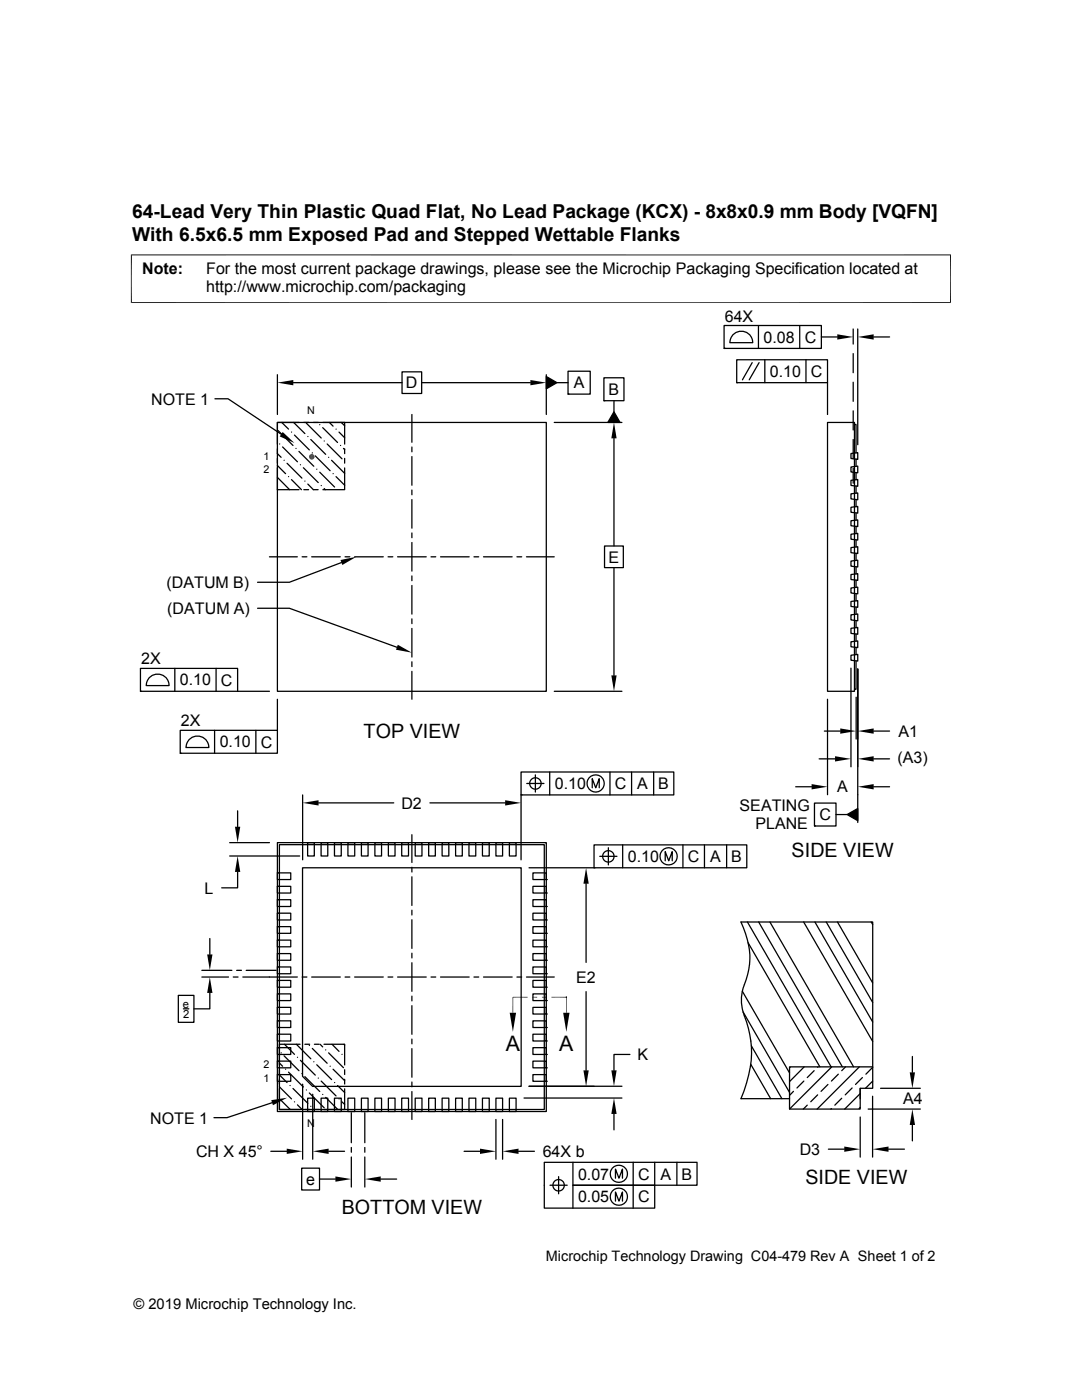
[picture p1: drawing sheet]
<svg xmlns="http://www.w3.org/2000/svg" width="216mm" height="279mm" viewBox="0 0 216 279" stroke-linecap="round" stroke-linejoin="round" font-family="sans-serif">
<g fill="#000">
<path d="M55.4 76.4l3.1-.6v1.1zM105.8 75.8l3.2 .6-3.2 .5zM109 75.1l2.1 1.3-2.1 1.2zM167.1 66.7l3.1 .5-3.1 .6zM171.2 67.2l3.1-.5v1.1zM56.4 86.2l2.4 2.2-3-1.3zM61.7 91.1l1 .1h-1zM61.7 91.1h1v.1zM61.7 91.2l1 .1zM61.7 91l1 .1h-1zM61.7 91h1v.1zM61.7 91.3l1 .1z"/>
<path d="M61.7 91.3h1zM61.7 90.9l1 .1zM61.7 91.4l.9 .1zM61.7 91.4h1zM61.8 90.8l.9 .1h-1zM61.8 90.8l.9 .1zM61.8 91.5l.8 .1zM61.8 91.5h.8zM61.8 90.8h.8h-.8zM61.8 90.8h.8zM61.8 91.6h.7zM61.8 91.6h.8z"/>
<path d="M61.9 90.7l.7 .1zM61.9 91.6l.5 .1zM61.9 91.6h.6zM61.9 90.7h.6zM62 90.7h.5zM62 91.7h.3zM62 91.7h.4zM62 90.7h.4zM62.1 90.6l.3 .1zM62.1 91.7h.2zM62.1 90.6h.2zM122.5 84.3l.5 3.2h-1z"/>
<path d="M122.5 82.2l1.2 2.1h-2.4zM67.9 111.8l3.2-.7-2.8 1.7zM79.4 128.7l2.8 1.6-3.2-.6zM122 134.8h1l-.5 3.2zM60.4 160.2l3.2-.5v1.1zM100.8 159.7l3.2 .5-3.2 .6zM161.9 156.5l3.2 .5-3.2 .5zM166.6 150.9l3.2 .5-3.2 .6zM167.7 145.4l3.1 .5-3.1 .5zM171.2 145.9l3.1-.5v1zM171.2 157l3.1-.5v1zM171.2 151.4l3.1-.5v1.1z"/>
<path d="M46.9 165h1l-.5 3.2zM47.4 170.8l.5 3.2h-1zM116.9 173.2l.6 3.2h-1.1zM169 162.6l2.2-1.2v2.4zM41.3 190.5h1.1l-.5 3.2zM41.9 195l.5 3.2h-1.1zM106.2 198.9h1l-1 .2zM106.2 199.1l1-.2v.2zM108.1 198.9h1l-1 .2zM108.1 199.1l1-.2v.2zM101.7 202.1h1.3l-.7 3.8zM112.4 202.1h1.2l-.6 3.8z"/>
<path d="M116.4 213.6h1.1l-.6 3.2zM122 213.6h1l-.5 3.2zM181.5 214h1.1l-.5 3.2zM54.1 219.6l3.2-.5-2.8 1.5zM57.2 229.2l3.2 .6-3.2 .5zM62.4 229.8l3.2-.6v1.1zM66.9 234.8l3.2 .5-3.2 .5zM72.8 235.3l3.2-.5v1zM95.8 229.2l3.2 .6-3.2 .5zM100.3 229.8l3.2-.6v1.1zM122.5 219.1l.5 3.2h-1zM168.5 228.8l3.1 .5-3.1 .6z"/>
<path d="M174.1 229.3l3.2-.5v1.1zM182.1 221.3l.5 3.2h-1.1z"/>
</g>
<g fill="none" stroke="#000" stroke-width=".25">
<path d="M42.9 79.6h2.6l10.6 7.1M55.4 74.8v7.9M58.5 76.4h21.7M80.2 74.2h3.9v4.3h-3.9zM84.1 76.4h21.7M109 75.1l2.1 1.3-2.1 1.2zM109 74.8v7.9M111.1 76.4h2.2M113.3 74.1h4.5v4.6h-4.5zM113.3 78.7h.1M120.5 75.4h4v4.6h-4zM120.5 80h.1"/>
<path d="M122.5 80v2.2M144.5 65h19.4v4.5h-19.4zM144.5 69.5h.1M146.4 66.7a2.28 2.28 0 0 1 2.5-.4 2.28 2.28 0 0 1 1.3 2.1h-4.6l.4-1.2zM147 71.8h18.1v4.6h-18.1zM147 76.4h.1M150.1 72.4l-2 3.4M151.3 65v4.5M151.5 72.4l-2 3.4M152.6 71.8v4.6M159.6 65v4.5M160.8 71.8v4.6"/>
<path d="M163.9 67.2h3.2M165.1 76.4v6.3M170.2 65.7v3M170.2 70.6v3.8M170.2 76.3v3.8M171.2 65.7v23.1M174.3 67.2h3.2M55.4 95.3l2.4 2.4M55.4 92.9l1.6 1.6M55.4 84.3h53.6v53.7h-53.6zM55.4 89.6v.9l.7 .8M55.4 91.5v.9"/>
<path d="M55.4 93.4v4.3h4.3M55.5 85.9l3 3M55.8 88.6h.1M56.2 84.3l1.4 1.3M56.4 89.2l3 3M56.7 91.9h.1M57.3 92.5l2.9 2.9M57.6 95.1h.1M58.2 95.7l2 2M58.2 86.2h.1M58.6 84.3l2.2 2.2M58.8 86.8l2.9 3"/>
<path d="M59.1 89.5h.1M59.6 90.1l3 2.9M59.7 84.3h-4.3v4.3M59.9 92.8h.1M60.5 93.3l3 3M60.6 97.7h1M60.6 84.3h1M60.8 96h.1M61.1 84.5l3 2.9M61.4 96.6l1.1 1.1h1M61.4 87.1h.1M62 87.7l3 3"/>
<path d="M62.3 90.4h.1M62.5 84.3h1M62.9 91l3 2.9M63.2 93.6h.1M63.8 94.2l3 3M63.8 84.8h.1M64.1 96.9h.1M64.4 85.3l3 3M64.4 84.3h4.4v4.3M64.7 97.5l.2 .2M64.7 88h.1M65.3 88.6l2.9 3"/>
<path d="M65.6 91.3h.1M65.7 84.3l.8 .7M66.2 91.9l2.6 2.6M66.5 94.5h.1M67.1 95.1l1.7 1.7M67.1 85.6h.1M67.6 86.2l1.2 1.2M67.9 88.9h.1M68.1 84.3l.7 .7M68.5 89.5l.3 .2M68.8 93.4v4.3h-4.4M68.8 89.6v.9"/>
<path d="M68.8 91.5v.9M82.2 82.7v5.6M82.2 89.2v1M82.2 91.1v5.7M82.2 97.8v.9M82.2 99.7v5.7M110.6 84.3h13.5M122.5 87.5v21.5M122.5 82.2l1.2 2.1h-2.4zM165.1 84.3h5.4v53.7h-5.4zM169.8 98.6l1.4-.2v1.3l-1.4-.1zM169.8 95.9l1.4-.2v1.3l-1.4-.1z"/>
<path d="M169.8 93.2l1.4-.2v1.4l-1.4-.2zM169.8 90.5l1.4-.2v1.4l-1.4-.2zM170.2 82v3.8M170.2 87.7v3.8M170.2 93.4v3M170.5 84.7h.3v5.7M170.8 91.6v1.5M170.8 94.3v1.4M170.8 97v1.4M170.8 99.7v1.4M53.8 111.1h5.5M60.3 111.1h.9"/>
<path d="M62.2 111.1h5.7M68.1 112.3l-10.4 3.9h-6.3M68.9 111.1h.9M70.8 111.1h5.7M77.4 111.1h1M79.3 111.1h5.7M82.2 106.4v.9M82.2 108.3v5.7M82.2 114.9v1M82.2 116.8v5.8M86 111.1h1M87.9 111.1h5.7"/>
<path d="M94.6 111.1h.9M96.5 111.1h5.7M103.1 111.1h1M105.1 111.1h5.5M120.6 109h3.8v4.3h-3.8zM122.5 113.3v21.5M169.8 117.3l1.4-.1v1.3l-1.4-.2zM169.8 114.7l1.4-.2v1.3l-1.4-.1zM169.8 112l1.4-.2v1.4l-1.4-.2zM169.8 109.3l1.4-.2v1.4l-1.4-.2zM169.8 106.6l1.4-.2v1.4l-1.4-.2zM169.8 103.9l1.4-.1v1.3l-1.4-.2z"/>
<path d="M169.8 101.2l1.4-.1v1.3l-1.4-.2zM170.8 102.4v1.4M170.8 105.1v1.4M170.8 107.7v1.5M170.8 110.4v1.4M170.8 113.1v1.4M170.8 115.8v1.4M170.8 118.5v1.4M28 133.4h19.4v4.6h-19.4zM28 138h.1M29.9 135.1a2.28 2.28 0 0 1 2.5-.4 2.28 2.28 0 0 1 1.3 2.1h-4.5l.3-1.2zM34.9 133.4v4.6"/>
<path d="M43.1 133.4v4.6M47.4 138h6.4M51.4 121.4h6.3l21.5 7.8M55.4 139.6v6.2M82.2 123.5v1M82.2 125.4v5.7M82.2 132.1v.9M82.2 134v5.6M110.6 138h13.5M165.1 139.6v19M169.8 133.3v19.7M169.8 130.8l1.4-.2v1.3l-1.4-.1z"/>
<path d="M169.8 128.1l1.4-.2v1.3l-1.4-.1zM169.8 125.4l1.4-.2v1.4l-1.4-.2zM169.8 122.7l1.4-.2v1.4l-1.4-.2zM169.8 120l1.4-.1v1.3l-1.4-.2zM170.8 131.9v5.7h-.3M170.8 121.2v1.4M170.8 123.8v1.5M170.8 126.5v1.5M170.8 129.2v1.4M170.8 139.1v8.4M171.2 133.5v30.6M36 145.8h19.4v4.5h-19.4z"/>
<path d="M36 150.3h.1M37.9 147.5a2.28 2.28 0 0 1 2.4-.4 2.28 2.28 0 0 1 1.4 2.1h-4.6l.3-1.2zM42.8 145.8v4.5M51.1 145.8v4.5M60.4 158.6v13M104 154.1h30.5v4.5h-30.5zM104 158.6h.1M104 158.6v13M105.1 156.4h3.4M106.8 154.6v3.5M109.7 154.1v4.5M118.2 157.2v-1.8l.7 1.8 .7-1.8v1.8"/>
<path d="M121.7 154.1v4.5M126 154.1v4.5M130.4 154.1v4.5M158.8 157h3.1M163.4 151.4h3.2M164.5 145.9h3.2M174.3 145.9h3.2M174.3 157h3.2M174.3 151.4h3.2M45.8 168.2h8M45.8 170.8h14M47.4 174v3.2h-3.2"/>
<path d="M47.4 161.8v3.2M55.4 168.2h53.6v53.6h-53.6zM55.4 174.2h2.6v1.3h-2.6zM55.4 174.2h.1M55.4 176.9h2.6v1.3h-2.6zM55.4 176.9h.1M55.4 179.6h2.6v1.3h-2.6zM55.4 179.6h.1M55.8 168.6h52.8v52.8h-52.8zM60.4 173.2h43.6v43.6h-41.6l-2-2zM61.4 168.2h1.3v2.6h-1.3zM63.6 160.2h15"/>
<path d="M64.1 168.2h1.3v2.6h-1.3zM66.7 168.2h1.4v2.6h-1.4zM69.4 168.2h1.4v2.6h-1.4zM72.1 168.2h1.3v2.6h-1.3zM74.8 168.2h1.3v2.6h-1.3zM77.5 168.2h1.3v2.6h-1.3zM80.2 168.2h1.3v2.6h-1.3zM82.2 166.6v5.5M82.2 173.1v.9M82.2 175v5.7M82.8 168.2h1.4v2.6h-1.4zM85.5 168.2h1.4v2.6h-1.4z"/>
<path d="M85.8 160.2h15M88.2 168.2h1.4v2.6h-1.4zM90.9 168.2h1.3v2.6h-1.3zM93.6 168.2h1.3v2.6h-1.3zM96.3 168.2h1.3v2.6h-1.3zM99 168.2h1.3v2.6h-1.3zM101.6 168.2h1.4v2.6h-1.4zM105.6 173.2h12.9M106.3 179.6h2.7v1.3h-2.7zM106.3 176.9h2.7v1.3h-2.7zM106.3 174.2h2.7v1.3h-2.7zM109 178.2h.1"/>
<path d="M109 175.5h.1M116.9 176.4v15.7M118.5 168.6h30.5v4.6h-30.5zM118.5 173.2h.1M119.7 170.9h3.4M121.4 169.2v3.4M124.2 168.6v4.6M132.7 171.8v-1.8l.7 1.8 .7-1.8v1.8M136.3 168.6v4.6M140.6 168.6v4.6M145 168.6v4.6M162.5 160.3h4.3v4.5h-4.3z"/>
<path d="M162.5 164.8h.1M166.8 162.6h2.2M169 162.6l2.2-1.2v2.4zM35.6 198.6h3.1v5.4h-3.1zM40.3 193.7h6M40.3 195h5.3M41.9 198.2v3.1h-3.2M41.9 187.3v3.2M46.5 195h1M47.2 193.7h1M48.5 195h10.8M49.1 193.7h6"/>
<path d="M55.4 182.2h2.6v1.4h-2.6zM55.4 182.2h.1M55.4 184.9h2.6v1.4h-2.6zM55.4 184.9h.1M55.4 187.6h2.6v1.4h-2.6zM55.4 187.6h.1M55.4 190.3h2.6v1.3h-2.6zM55.4 190.3h.1M55.4 193h2.6v1.3h-2.6zM55.4 193h.1M55.4 195.7h2.6v1.3h-2.6zM55.4 195.7h.1"/>
<path d="M55.4 198.4h2.6v1.3h-2.6zM55.4 198.4h.1M60.3 195h.9M62.2 195h5.7M68.9 195h.9M70.8 195h5.7M77.4 195h1M79.3 195h5.7M82.2 181.7v.9M82.2 183.6v5.7M82.2 190.2v1M82.2 192.1v5.7"/>
<path d="M82.2 198.8v.9M86 195h1M87.9 195h5.7M94.6 195h.9M96.5 195h5.7M103.1 195h1M105.1 195h5.5M106.3 198.4h2.7v1.3h-2.7zM106.3 195.7h2.7v1.3h-2.7zM106.3 193h2.7v1.3h-2.7zM106.3 190.3h2.7v1.3h-2.7zM106.3 187.6h2.7v1.4h-2.7z"/>
<path d="M106.3 184.9h2.7v1.4h-2.7zM106.3 182.2h2.7v1.4h-2.7zM109 199.7h.1M109 197h.1M109 194.3h.1M109 191.6h.1M109 189h.1M109 186.3h.1M109 183.6h.1M109 180.9h.1M113 199h.1M116.9 197.9v15.7"/>
<path d="M148.1 197.8l9.4 16.3M149.1 184l16.7 28.9M149.3 188.1l14.3 24.8M151.4 184l16.7 28.9M153.6 184l16.7 28.9M160.4 184l13.7 23.9M162.6 184l11.5 20M164.9 184l9.2 16.1M167.1 184l7 12.2M173.8 184l.3 .5M36.6 201.3h1.1M55.4 201h2.6v1.4h-2.6z"/>
<path d="M55.4 201h.1M55.4 203.7h2.6v1.4h-2.6zM55.4 203.7h.1M55.4 206.4h2.6v1.4h-2.6zM55.4 206.4h.1M55.4 209.1h2.6v1.3h-2.6zM55.4 209.1h.1M55.4 211.8h2.6v1.3h-2.6zM55.4 211.8h.1M55.4 214.5h2.6v1.3h-2.6zM55.4 214.5h.1M55.8 216.9l2.4 2.4"/>
<path d="M55.8 214.5l1.5 1.5M55.8 212.2l.6 .6M55.8 213.5v.9M55.8 215.4v.9M55.8 217.3v4.1h4.1M56.1 219.6l1.8 1.8M56.1 210.1h.1M56.7 210.7l2.9 3M56.8 208.4l2 2M57 213.4h.1M57.6 214l2.9 2.9M57.9 216.6h.1"/>
<path d="M58.5 217.2l2.9 3M58.8 219.9h.1M59.1 208.4l2.9 2.9M59.4 211h.1M59.9 208.4h-4.1v4.1M59.9 211.6l3 3M60.2 214.3h.1M60.4 216.4v15M60.8 214.9l3 2.9M60.8 208.4h1M61.1 217.5h.1M61.4 219.2h1.3v2.6h-1.3z"/>
<path d="M61.7 218.1l3 3M61.7 208.6h.1M62.3 209.2l3 3M62.4 218.4v13M62.6 211.9h.1M62.7 208.4h1M63.2 212.5l3 3M63.5 215.2h.1M63.9 208.4l.5 .5M64.1 219.2h1.3v2.6h-1.3zM64.1 215.8l3 2.9M64.4 218.4h.1"/>
<path d="M64.6 208.4h4.2v4.1M65 219l2.4 2.4M65 209.5h.1M65.6 210.1l2.9 3M65.9 212.8h.1M66.3 208.4l1.3 1.4M66.5 213.4l2.3 2.3M66.7 219.2h1.4v2.6h-1.4zM66.8 216h.1M67.4 216.6l1.4 1.4M67.6 219.3h.1M68.2 219.9l.6 .5"/>
<path d="M68.2 210.4h.1M68.6 208.4l.2 .2M68.8 217.3v4.1h-4.2M68.8 213.5v.9M68.8 215.4v.9M69.4 219.2h1.4v2.6h-1.4zM72.1 219.2h1.3v2.6h-1.3zM74.8 219.2h1.3v2.6h-1.3zM77.5 219.2h1.3v2.6h-1.3zM80.2 219.2h1.3v2.6h-1.3zM82.2 200.7v5.7M82.2 207.4v.9"/>
<path d="M82.2 209.3v5.7M82.2 215.9v1M82.2 217.8v5.6M82.8 219.2h1.4v2.6h-1.4zM85.5 219.2h1.4v2.6h-1.4zM88.2 219.2h1.4v2.6h-1.4zM90.9 219.2h1.3v2.6h-1.3zM93.6 219.2h1.3v2.6h-1.3zM96.3 219.2h1.3v2.6h-1.3zM99 219.2h1.3v2.6h-1.3zM101.6 219.2h1.4v2.6h-1.4zM104.6 219.1h19.5"/>
<path d="M106.3 214.5h2.7v1.3h-2.7zM106.3 211.8h2.7v1.3h-2.7zM106.3 209.1h2.7v1.3h-2.7zM106.3 206.4h2.7v1.4h-2.7zM106.3 203.7h2.7v1.4h-2.7zM106.3 201h2.7v1.4h-2.7zM109 215.8h.1M109 213.1h.1M109 210.4h.1M109 207.8h.1M109 205.1h.1M109 202.4h.1"/>
<path d="M124.1 216.8h-18.5M125.7 210.4h-3.2v3.2M148.3 202l9.2 16M149.8 212.4l4 6.9M149.9 208.7l6.1 10.6M157.5 212.9h16.6v4.3h-2.5v4.1h-14.1zM157.6 213l-.1 .1M158.3 217.8l-.8 .8M160.4 215.8l-1.4 1.3M160.5 212.9l-3 3M162.5 213.7l-1.4 1.4M163.2 218.5l-1.4 1.4"/>
<path d="M163.2 212.9v.1M165.2 216.4l-1.4 1.4M166 212.9l-8.5 8.4M167.3 214.4l-1.4 1.4M168 219.2l-1.4 1.4M168.7 212.9l-.7 .8M170 217.1l-1.3 1.4M171.5 212.9l-8.5 8.4M171.6 217.2v2.1M171.6 218.2l-3 3.1M172.1 215.1l-1.4 1.3M174.1 218.8v12.1"/>
<path d="M174.1 215.8l-1.4 1.4M174.1 213l-1.3 1.4M174.1 212.9v-28.9h-26.3a14.8 14.8 0 0 1 .5 13.2 9.3 9.3 0 0 0 .7 6.8 19.8 19.8 0 0 1-.5 13.7l-.7 1.6h9.7M175.7 217.2h7.9M182.1 210.8v3.2M54 229.8h3.2M54.3 220.1l-9 3h-2.6M59.4 220.5l.9 .9M60.2 233.1h3.6v4.4h-3.6zM60.8 221.4h1M62 220.8h.1M62.6 221.4h.1"/>
<path d="M62.7 221.4h1M63.8 235.3h3.1M65.6 229.8h3.1M70.1 222.1v5.9M70.1 229v1M70.1 230.9v6M72.8 222.1v5.9M72.8 229v1M72.8 230.9v6M76 235.3h3.1M92.6 229.8h3.2M99 223.4v8"/>
<path d="M100.3 223.4v8M103.5 229.8h3.1M109.7 236.5h3.5M111.5 234.8v3.5M114.3 232v4.5h16.3v4.6h-22v-9.1h30.5v4.5h-24.8v4.6M122.5 222.3v3.2M122.8 235.1v-1.8l.7 1.8 .7-1.8v1.8M122.8 239.7v-1.8l.7 1.8 .7-1.8v1.8M126.3 232v9.1M130.6 232v4.5M135.1 232v4.5M161.1 220.6l-.8 .7"/>
<path d="M165.3 229.3h3.2M165.9 221.3h-.1M171.6 222.9v8M171.6 221l-.2 .3M173.2 221.3h10.4M177.3 229.3h3.2M182.1 224.5v3.2"/>
<circle cx="106.8" cy="156.4" r="1.14"/>
<circle cx="118.9" cy="156.4" r="1.71"/>
<circle cx="121.4" cy="170.9" r="1.14"/>
<circle cx="133.4" cy="170.9" r="1.72"/>
<circle cx="111.5" cy="236.5" r="1.14"/>
<circle cx="123.5" cy="238.8" r="1.72"/>
<circle cx="123.5" cy="234.3" r="1.72"/>
</g>
<path d="M26.1 50.9h163.7M26.2 50.8v9.7M189.7 50.8v9.7M26.1 60.4h163.7M105.3 199h-3v3.1M110 199h3M113 198.9v3.2" fill="none" stroke="#000" stroke-width=".2"/>
<g font-size="4.3">
<text x="100.9" y="209.8">A</text>
<text x="111.6" y="209.8">A</text>
</g>
<g font-size="3.9">
<text x="72.6" y="147.3">TOP VIEW</text>
<text x="158" y="171.1">SIDE VIEW</text>
<text x="160.7" y="236.4">SIDE VIEW</text>
<text x="68.2" y="242.3">BOTTOM VIEW</text>
</g>
<g font-size="3.8">
<text x="26.4" y="43.5">64-Lead Very Thin Plastic Quad Flat, No Lead Package (KCX) - 8x8x0.9 mm Body [VQFN]</text>
<text x="26.4" y="48">With 6.5x6.5 mm Exposed Pad and Stepped Wettable Flanks</text>
</g>
<g font-size="3.2">
<text x="28.4" y="54.6">Note:</text>
<text x="41.1" y="58.3">http://www.microchip.com/packaging</text>
<text x="41.1" y="54.6">For the most current package drawings, please see the Microchip Packaging Specification located at</text>
<text x="144.6" y="64.2">64X</text>
<text x="152.4" y="68.4">0.08</text>
<text x="160.6" y="68.4">C</text>
<text x="81" y="77.5">D</text>
<text x="114.5" y="77.5">A</text>
<text x="153.6" y="75.2">0.10</text>
<text x="161.8" y="75.2">C</text>
<text x="30.2" y="80.8">NOTE 1</text>
<text x="121.4" y="78.8">B</text>
<text x="121.4" y="112.3">E</text>
<text x="33.2" y="117.4">(DATUM B)</text>
<text x="33.4" y="122.4">(DATUM A)</text>
<text x="28.2" y="132.6">2X</text>
<text x="35.9" y="136.8">0.10</text>
<text x="44.1" y="136.8">C</text>
<text x="36.1" y="145">2X</text>
<text x="43.8" y="149.2">0.10</text>
<text x="52" y="149.2">C</text>
<text x="179.3" y="147">A1</text>
<text x="179.1" y="152.3">(A3)</text>
<text x="80.1" y="161.4">D2</text>
<text x="110.7" y="157.5">0.10</text>
<text x="122.7" y="157.5">C</text>
<text x="127.2" y="157.5">A</text>
<text x="131.3" y="157.5">B</text>
<text x="147.6" y="161.9">SEATING</text>
<text x="167.1" y="158.2">A</text>
<text x="150.7" y="165.5">PLANE</text>
<text x="163.5" y="163.7">C</text>
<text x="125.3" y="172">0.10</text>
<text x="137.2" y="172">C</text>
<text x="141.7" y="172">A</text>
<text x="145.9" y="172">B</text>
<text x="40.8" y="178.3">L</text>
<text x="115" y="196.1">E2</text>
<text x="127.2" y="211.6">K</text>
<text x="180.2" y="220.4">A4</text>
<text x="30" y="224.2">NOTE 1</text>
<text x="39.1" y="230.9">CH X 45°</text>
<text x="108.3" y="230.9">64X b</text>
<text x="159.6" y="230.5">D3</text>
<text x="61.1" y="236.4">e</text>
<text x="115.3" y="235.4">0.07</text>
<text x="115.3" y="240">0.05</text>
<text x="127.3" y="235.4">C</text>
<text x="127.3" y="240">C</text>
<text x="131.8" y="235.4">A</text>
<text x="136" y="235.4">B</text>
</g>
<g font-size="2.9">
<text x="108.9" y="251.7">Microchip Technology Drawing C04-479 Rev A Sheet 1 of 2</text>
<text x="26.6" y="261.3">© 2019 Microchip Technology Inc.</text>
</g>
<g font-size="2.2">
<text x="36.5" y="201.1">e</text>
<text x="36.5" y="203.2">2</text>
</g>
<g font-size="2.1">
<text x="61.3" y="82.7">N</text>
<text x="52.6" y="91.8">1</text>
<text x="52.6" y="94.5">2</text>
<text x="52.6" y="215.9">1</text>
<text x="52.6" y="213.2">2</text>
<text x="61.3" y="224.9">N</text>
</g>
</svg>
